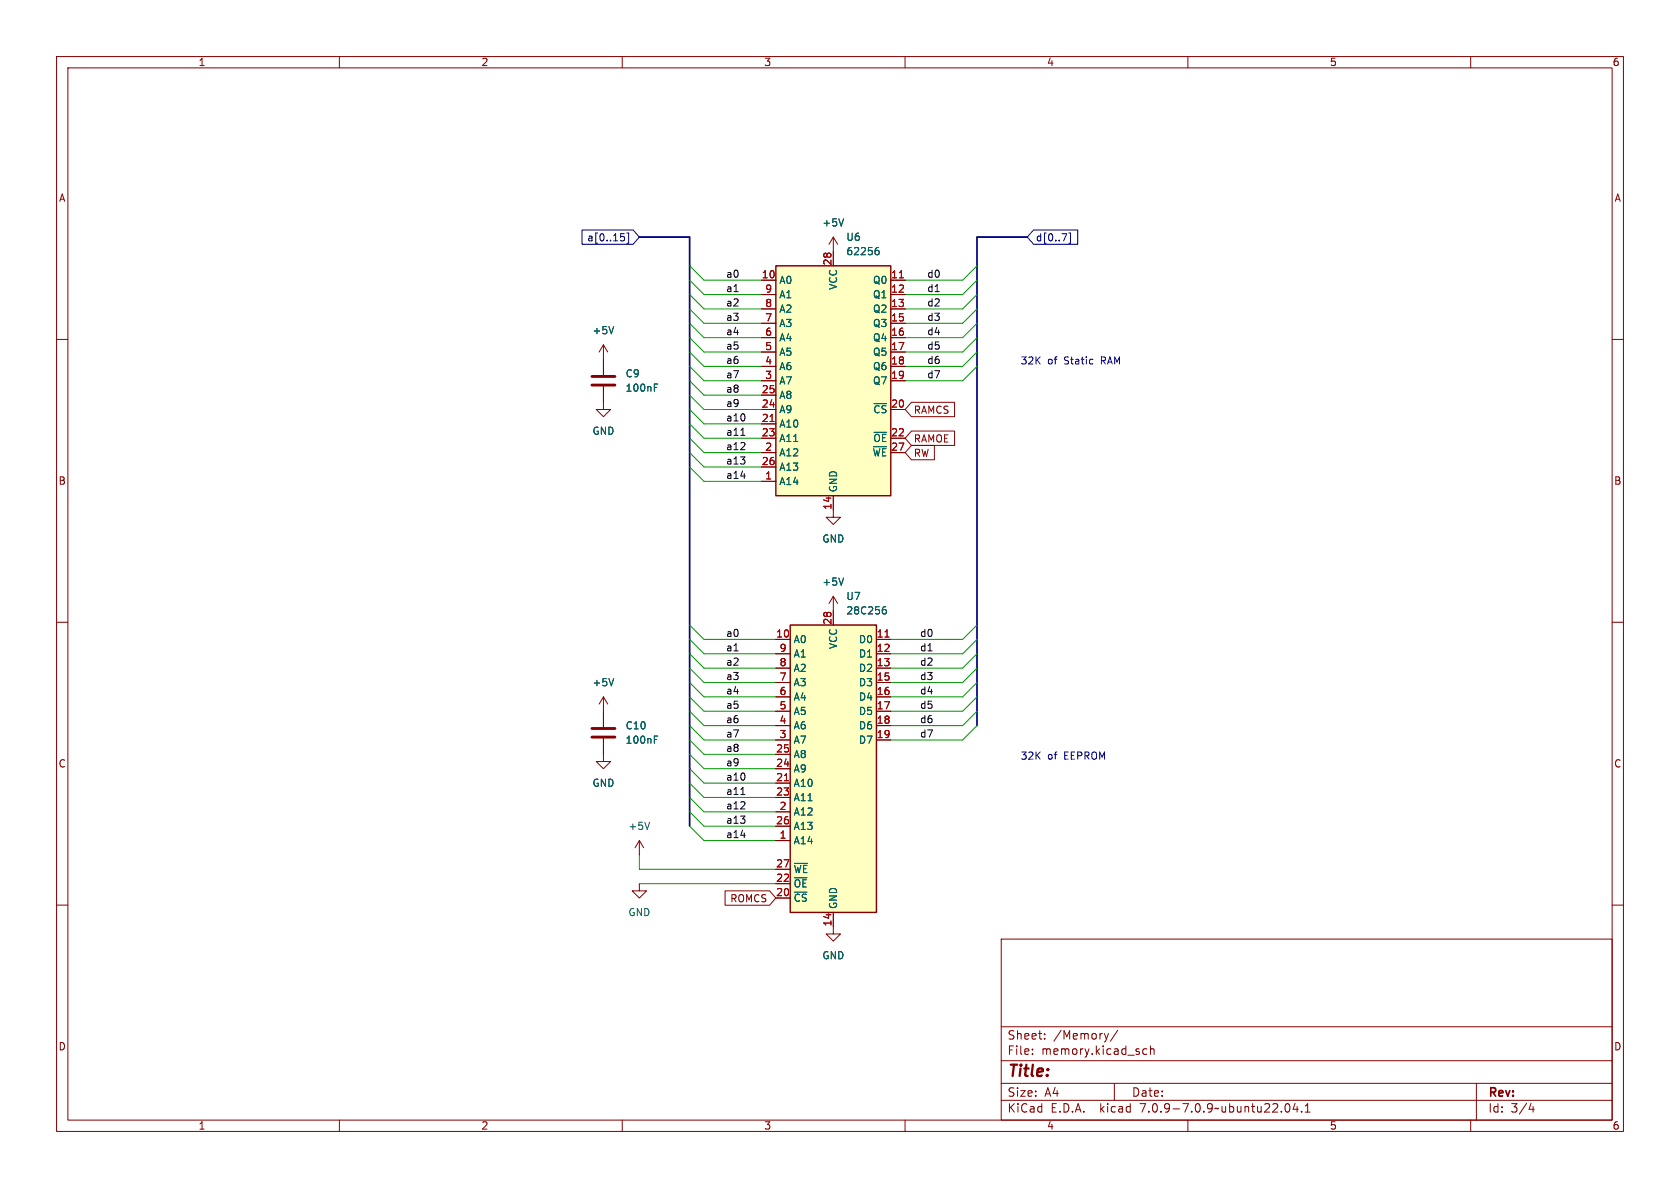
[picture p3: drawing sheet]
<svg xmlns="http://www.w3.org/2000/svg" width="297mm" height="210mm" viewBox="0 0 297 210" stroke-linecap="round" stroke-linejoin="round" font-family="sans-serif">
<g fill="none" stroke="#840000" stroke-width=".18">
<path d="M10 10h277v190h-277zM12 12h273v186h-273zM60 10v2M110 10v2M160 10v2M210 10v2M260 10v2M10 60h2M134.6 49.5h2.6M134.6 52.1h2.6M134.6 54.6h2.6M134.6 57.2h2.6"/>
<path d="M134.6 59.7h2.6M147.3 41.9v5.1M147.3 41.9l-.7 1.3M147.3 41.9l.8 1.3M157.5 49.5h2.5M157.5 52.1h2.5M157.5 54.6h2.5M157.5 57.2h2.5M157.5 59.7h2.5M285 60h2M106.7 68.3v4.1h1.2l-1.2 1.3-1.3-1.3h1.3M106.7 61v5.3"/>
<path d="M106.7 61l-.8 1.2M106.7 61l.7 1.2M134.6 62.2h2.6M134.6 64.8h2.6M134.6 67.3h2.6M134.6 72.4h2.6M134.6 74.9h2.6M134.6 77.5h2.6M134.6 69.9h2.6M157.5 62.2h2.5M157.5 64.8h2.5M157.5 67.3h2.5"/>
<path d="M157.5 72.4h2.5M157.5 77.5h2.5M161.1 71.1h7.7v2.6h-7.7l-1.1-1.3zM161.1 78.7h4.1v2.6h-4.1l-1.1-1.3zM161.1 76.2h7.7v2.5h-7.7l-1.1-1.2zM134.6 85.1h2.6M134.6 80h2.6M134.6 82.6h2.6M147.3 87.6v3.8h1.3l-1.3 1.3-1.3-1.3h1.3M157.5 80h2.5M10 110h2M137.2 113h2.5"/>
<path d="M137.2 115.6h2.5M137.2 118.1h2.5M147.3 105.4v5.1M147.3 105.4l-.7 1.3M147.3 105.4l.8 1.3M154.9 113h2.6M154.9 115.6h2.6M154.9 118.1h2.6M285 110h2M106.7 130.6v4h1.2l-1.2 1.3-1.3-1.3h1.3M106.7 123.2v5.3M106.7 123.2l-.8 1.3"/>
<path d="M106.7 123.2l.7 1.3M137.2 120.7h2.5M137.2 123.2h2.5M137.2 125.7h2.5M137.2 128.3h2.5M137.2 130.8h2.5M137.2 138.4h2.5M137.2 135.9h2.5M137.2 133.4h2.5M154.9 120.7h2.6M154.9 123.2h2.6M154.9 125.7h2.6"/>
<path d="M154.9 128.3h2.6M154.9 130.8h2.6M10 160h2M113 156.2v1.3h1.3l-1.3 1.3-1.2-1.3h1.2M113 148.6l-.7 1.3M113 148.6v2.5M113 148.6l.8 1.3M128.2 157.5h7.8l1.2 1.3-1.2 1.2h-7.8zM137.2 148.6h2.5M137.2 143.5h2.5M137.2 158.8h2.5M137.2 156.2h2.5"/>
<path d="M137.2 141h2.5M137.2 146.1h2.5M137.2 153.7h2.5M285 160h2M147.3 161.3v3.8h1.3l-1.3 1.3-1.3-1.3h1.3M177 166h108v32h-108zM60 198v2M110 198v2M160 198v2M177 194.5h108M177 191.5h108M177 187.5h108"/>
<path d="M177 181.5h108M182.5 186.3v.1M182.5 185.5v.1M184.7 183.6v.1M184.7 182.8v.1M196 182.7l-.4 1M197 191.5v3M197.6 182.1l-1.3 2M202 186.1l.3 .3 .4-.1M202.7 185.5l-.4-.1-.3 .3M203.4 185.5l.2-.1 .4 .1v.9M203.4 184.9v1.5"/>
<path d="M210 198v2M227.3 195.2l.2-.1a.81 .81 0 0 1 .6 .6 .81 .81 0 0 1-.3 .8l-.1 .1a.81 .81 0 0 1-.4-1.4zM229 195l-.4 1.1h.9M229.3 195.6v1M230.1 196.5v.1M230.7 196.6h.9M230.7 195.5l.5-.4v1.5M260 198v2M261 191.5v6.5M270.7 195l-.4 1.1h.9M271 195.6v1"/>
</g>
<g fill="none" stroke="#006464" stroke-width=".18">
<path d="M149.1 38.7l-.4 1.2M108.5 57.7l-.4 1.3M154.9 44.2l.4 .1 .1 .2v.4l-.5 .1M155.3 43.8h-.4M115.7 68.5h.4M115.7 67.9h.6M108.5 120l-.4 1.2M149.1 102.2l-.4 1.2M156.2 107.7l.4 .1 .1 .2-.1 .4-.4 .1M156.6 107.3h-.4M115.7 130.7h.4M115.7 130.1h.6"/>
<path d="M114.8 145.4l-.4 1.2M140.4 152.6h2.4"/>
</g>
<g fill="#ffffc2" stroke="#ffffc2" stroke-width=".18">
<path d="M137.2 47h20.3v40.6h-20.3z"/>
<path d="M139.7 110.5h15.2v50.8h-15.2z"/>
</g>
<path d="M137.2 47h20.3v40.6h-20.3zM139.7 110.5h15.2v50.8h-15.2z" fill="none" stroke="#840000" stroke-width=".25"/>
<path d="M159 49.1h.7M136.1 74.5h.8M156.5 112.6h.7M138.7 138h.7" fill="none" stroke="#a90000" stroke-width=".18"/>
<path d="M104.6 68.1h4.1M104.6 66.5h4.1M104.6 130.3h4.1M104.6 128.8h4.1" fill="none" stroke="#840000" stroke-width=".51"/>
<path d="M102.9 40.6h9l1.1 1.3-1.1 1.3h-9zM109.7 41.3h.7M109.9 41.8h.3l.2 .2v.5l-.5 .1M110.8 41.2h.3v1.8h-.3M182.7 40.6h7.8v2.6h-7.8l-1.1-1.3zM187.7 41.3h.9l-.6 1.3M188.9 41.2h.3v1.8h-.3" fill="none" stroke="#000084" stroke-width=".18"/>
<path d="M131 77h.7M131 140.5h.7" fill="none" stroke="#0f0f0f" stroke-width=".18"/>
<path d="M113 41.9h8.9v104.2M181.6 41.9h-8.9v86.4" fill="none" stroke="#000084" stroke-width=".3"/>
<g fill="none" stroke="#009600" stroke-width=".18">
<path d="M121.9 52.1l2.6 2.5h10.1M121.9 47l2.6 2.5h10.1M121.9 57.2l2.6 2.5h10.1M121.9 59.7l2.6 2.5h10.1M121.9 54.6l2.6 2.6h10.1M121.9 49.5l2.6 2.6h10.1M172.7 52.1l-2.5 2.5h-10.2M172.7 47l-2.5 2.5h-10.2M172.7 57.2l-2.5 2.5h-10.2M172.7 59.7l-2.5 2.5h-10.2M172.7 54.6l-2.5 2.6h-10.2M172.7 49.5l-2.5 2.6h-10.2"/>
<path d="M121.9 62.2l2.6 2.6h10.1M121.9 74.9l2.6 2.6h10.1M121.9 77.5l2.6 2.5h10.1M121.9 69.9l2.6 2.5h10.1M121.9 64.8l2.6 2.5h10.1M121.9 72.4l2.6 2.5h10.1M121.9 67.3l2.6 2.6h10.1M172.7 62.2l-2.5 2.6h-10.2M172.7 64.8l-2.5 2.5h-10.2M121.9 82.6l2.6 2.5h10.1M121.9 80l2.6 2.6h10.1M121.9 110.5l2.6 2.5h12.7"/>
<path d="M121.9 115.6l2.6 2.5h12.7M121.9 113l2.6 2.6h12.7M121.9 118.1l2.6 2.6h12.7M172.7 110.5l-2.5 2.5h-12.7M172.7 115.6l-2.5 2.5h-12.7M172.7 113l-2.5 2.6h-12.7M172.7 118.1l-2.5 2.6h-12.7M121.9 138.4l2.6 2.6h12.7M121.9 135.9l2.6 2.5h12.7M121.9 133.4l2.6 2.5h12.7M121.9 120.7l2.6 2.5h12.7M121.9 123.2l2.6 2.5h12.7"/>
<path d="M121.9 125.7l2.6 2.6h12.7M121.9 128.3l2.6 2.5h12.7M121.9 130.8l2.6 2.6h12.7M172.7 120.7l-2.5 2.5h-12.7M172.7 123.2l-2.5 2.5h-12.7M172.7 125.7l-2.5 2.6h-12.7M172.7 128.3l-2.5 2.5h-12.7M113 156.2h24.2M113 151.1v2.6h24.2M121.9 146.1l2.6 2.5h12.7M121.9 143.5l2.6 2.6h12.7M121.9 141l2.6 2.5h12.7"/>
</g>
<text font-size="2.8" fill="#840000" x="178" y="190.9">Title:</text>
<g font-size="2.1" fill="#840000">
<text x="178" y="184">Sheet:</text>
<text x="186.2" y="184">/Memory/</text>
<text x="178" y="186.7">File:</text>
<text x="184.1" y="186.7">memory.kicad_sch</text>
<text x="178" y="196.9">KiCad</text>
<text x="178" y="194.1">Size:</text>
<text x="184.7" y="194.1">A4</text>
<text x="185.7" y="196.9">E.D.A.</text>
<text x="194.6" y="196.9">kicad</text>
<text x="200" y="194.1">Date:</text>
<text x="201.8" y="196.9">7.0.9-7.0.9~ubuntu22.04.1</text>
<text x="263" y="194.3">Rev:</text>
<text x="263" y="196.9">Id:</text>
<text x="267.1" y="196.9">3/4</text>
</g>
<g font-size="1.8" fill="#840000">
<text x="35" y="11.9">1</text>
<text x="85" y="11.9">2</text>
<text x="135" y="11.9">3</text>
<text x="185" y="11.9">4</text>
<text x="235" y="11.9">5</text>
<text x="285" y="11.9">6</text>
<text x="10.3" y="35.9">A</text>
<text x="285.3" y="35.9">A</text>
<text x="161.4" y="73.3">RAMCS</text>
<text x="161.4" y="81">RW</text>
<text x="161.4" y="78.4">RAMOE</text>
<text x="10.3" y="85.9">B</text>
<text x="285.3" y="85.9">B</text>
<text x="10.3" y="135.9">C</text>
<text x="285.3" y="135.9">C</text>
<text x="129" y="159.7">ROMCS</text>
<text x="10.3" y="185.9">D</text>
<text x="285.3" y="185.9">D</text>
<text x="35" y="199.9">1</text>
<text x="85" y="199.9">2</text>
<text x="135" y="199.9">3</text>
<text x="185" y="199.9">4</text>
<text x="235" y="199.9">5</text>
<text x="285" y="199.9">6</text>
</g>
<g font-size="1.8" fill="#006464">
<text x="145.3" y="40.2">+5V</text>
<text x="149.5" y="42.8">U6</text>
<text x="149.5" y="45.3">62256</text>
<text x="137.7" y="50.4">A0</text>
<text x="137.7" y="52.9">A1</text>
<text x="148.2" y="51.3" transform="rotate(-90 148.2 51.3)">VCC</text>
<text x="154.2" y="50.4">Q0</text>
<text x="154.2" y="52.9">Q1</text>
<text x="104.6" y="59.3">+5V</text>
<text x="137.7" y="58">A3</text>
<text x="137.7" y="55.5">A2</text>
<text x="154.2" y="55.5">Q2</text>
<text x="154.2" y="58">Q3</text>
<text x="137.7" y="65.6">A6</text>
<text x="137.7" y="63.1">A5</text>
<text x="137.7" y="60.6">A4</text>
<text x="154.2" y="60.6">Q4</text>
<text x="154.2" y="63.1">Q5</text>
<text x="154.2" y="65.6">Q6</text>
<text x="110.5" y="66.9">C9</text>
<text x="110.5" y="69.4">100nF</text>
<text x="137.7" y="70.7">A8</text>
<text x="137.7" y="68.2">A7</text>
<text x="154.2" y="68.2">Q7</text>
<text x="104.6" y="77.1">GND</text>
<text x="137.7" y="75.8">A10</text>
<text x="137.7" y="73.3">A9</text>
<text x="154.3" y="73.3">~{CS}</text>
<text x="137.7" y="80.9">A12</text>
<text x="137.7" y="78.3">A11</text>
<text x="137.7" y="83.4">A13</text>
<text x="154.2" y="80.9">~{WE}</text>
<text x="154.3" y="78.3">~{OE}</text>
<text x="137.7" y="86">A14</text>
<text x="148.2" y="87.1" transform="rotate(-90 148.2 87.1)">GND</text>
<text x="145.3" y="96.1">GND</text>
<text x="145.3" y="103.7">+5V</text>
<text x="149.5" y="106.3">U7</text>
<text x="140.2" y="113.9">A0</text>
<text x="149.5" y="108.8">28C256</text>
<text x="151.7" y="113.9">D0</text>
<text x="140.2" y="119">A2</text>
<text x="140.2" y="116.4">A1</text>
<text x="148.2" y="114.8" transform="rotate(-90 148.2 114.8)">VCC</text>
<text x="151.7" y="116.4">D1</text>
<text x="151.7" y="119">D2</text>
<text x="104.6" y="121.5">+5V</text>
<text x="140.2" y="124.1">A4</text>
<text x="140.2" y="121.5">A3</text>
<text x="151.7" y="121.5">D3</text>
<text x="151.7" y="124.1">D4</text>
<text x="110.5" y="131.7">100nF</text>
<text x="110.5" y="129.1">C10</text>
<text x="140.2" y="131.7">A7</text>
<text x="140.2" y="129.1">A6</text>
<text x="140.2" y="126.6">A5</text>
<text x="151.7" y="126.6">D5</text>
<text x="151.7" y="129.1">D6</text>
<text x="151.7" y="131.7">D7</text>
<text x="140.2" y="136.8">A9</text>
<text x="140.2" y="134.2">A8</text>
<text x="104.6" y="139.3">GND</text>
<text x="140.2" y="139.3">A10</text>
<text x="140.2" y="141.8">A11</text>
<text x="111" y="146.9">+5V</text>
<text x="140.2" y="149.5">A14</text>
<text x="140.2" y="144.4">A12</text>
<text x="140.2" y="146.9">A13</text>
<text x="140.2" y="154.5">~{WE}</text>
<text x="140.2" y="159.6">~{CS}</text>
<text x="140.2" y="157.1">~{OE}</text>
<text x="148.2" y="160.8" transform="rotate(-90 148.2 160.8)">GND</text>
<text x="111" y="162.2">GND</text>
<text x="145.3" y="169.8">GND</text>
</g>
<g font-size="1.8" fill="#000084">
<text x="103.7" y="42.9">a[0..15]</text>
<text x="183" y="42.9">d[0..7]</text>
</g>
<g font-size="1.8" fill="#a90000">
<text x="147.1" y="47" transform="rotate(-90 147.1 47)">28</text>
<text x="134.6" y="49.3">10</text>
<text x="135.2" y="51.8">9</text>
<text x="157.4" y="49.3">11</text>
<text x="157.4" y="51.8">12</text>
<text x="135.2" y="59.4">6</text>
<text x="135.2" y="56.9">7</text>
<text x="135.2" y="54.4">8</text>
<text x="157.4" y="54.4">13</text>
<text x="157.4" y="56.9">15</text>
<text x="157.4" y="59.4">16</text>
<text x="135.2" y="64.5">4</text>
<text x="135.2" y="62">5</text>
<text x="157.4" y="62">17</text>
<text x="157.4" y="64.5">18</text>
<text x="134.6" y="69.6">25</text>
<text x="135.2" y="67.1">3</text>
<text x="157.4" y="67.1">19</text>
<text x="134.6" y="74.7">21</text>
<text x="134.6" y="77.2">23</text>
<text x="134.6" y="72.1">24</text>
<text x="157.4" y="72.1">20</text>
<text x="157.4" y="77.2">22</text>
<text x="134.6" y="82.3">26</text>
<text x="135.2" y="79.8">2</text>
<text x="157.4" y="79.8">27</text>
<text x="135.2" y="84.8">1</text>
<text x="147.1" y="90.2" transform="rotate(-90 147.1 90.2)">14</text>
<text x="137.1" y="112.8">10</text>
<text x="147.1" y="110.5" transform="rotate(-90 147.1 110.5)">28</text>
<text x="154.9" y="112.8">11</text>
<text x="137.7" y="117.9">8</text>
<text x="137.7" y="115.3">9</text>
<text x="154.9" y="115.3">12</text>
<text x="154.9" y="117.9">13</text>
<text x="137.7" y="125.5">5</text>
<text x="137.7" y="122.9">6</text>
<text x="137.7" y="120.4">7</text>
<text x="154.9" y="120.4">15</text>
<text x="154.9" y="122.9">16</text>
<text x="154.9" y="125.5">17</text>
<text x="137.7" y="130.6">3</text>
<text x="137.7" y="128">4</text>
<text x="154.9" y="128">18</text>
<text x="154.9" y="130.6">19</text>
<text x="137.1" y="135.6">24</text>
<text x="137.1" y="133.1">25</text>
<text x="137.1" y="138.2">21</text>
<text x="137.1" y="140.7">23</text>
<text x="137.7" y="143.3">2</text>
<text x="137.1" y="145.8">26</text>
<text x="137.7" y="148.3">1</text>
<text x="137.1" y="156">22</text>
<text x="137.1" y="153.4">27</text>
<text x="137.1" y="158.5">20</text>
<text x="147.1" y="163.9" transform="rotate(-90 147.1 163.9)">14</text>
</g>
<g font-size="1.8" fill="#0f0f0f">
<text x="128.3" y="49.2">a0</text>
<text x="128.3" y="51.7">a1</text>
<text x="163.8" y="51.7">d1</text>
<text x="163.8" y="49.2">d0</text>
<text x="128.3" y="54.3">a2</text>
<text x="128.3" y="56.8">a3</text>
<text x="128.3" y="59.3">a4</text>
<text x="163.8" y="59.3">d4</text>
<text x="163.8" y="56.8">d3</text>
<text x="163.8" y="54.3">d2</text>
<text x="128.3" y="61.9">a5</text>
<text x="128.3" y="64.4">a6</text>
<text x="163.8" y="61.9">d5</text>
<text x="163.8" y="64.4">d6</text>
<text x="128.3" y="67">a7</text>
<text x="128.3" y="69.5">a8</text>
<text x="163.8" y="67">d7</text>
<text x="128.3" y="72">a9</text>
<text x="128.3" y="74.6">a10</text>
<text x="128.3" y="77.1">a11</text>
<text x="128.3" y="82.2">a13</text>
<text x="128.3" y="79.7">a12</text>
<text x="128.3" y="84.7">a14</text>
<text x="128.3" y="112.7">a0</text>
<text x="162.6" y="112.7">d0</text>
<text x="128.3" y="117.8">a2</text>
<text x="128.3" y="115.2">a1</text>
<text x="162.6" y="115.2">d1</text>
<text x="162.6" y="117.8">d2</text>
<text x="128.3" y="125.4">a5</text>
<text x="128.3" y="122.8">a4</text>
<text x="128.3" y="120.3">a3</text>
<text x="162.6" y="125.4">d5</text>
<text x="162.6" y="122.8">d4</text>
<text x="162.6" y="120.3">d3</text>
<text x="128.3" y="127.9">a6</text>
<text x="128.3" y="130.5">a7</text>
<text x="162.6" y="127.9">d6</text>
<text x="162.6" y="130.5">d7</text>
<text x="128.3" y="133">a8</text>
<text x="128.3" y="135.5">a9</text>
<text x="128.3" y="138.1">a10</text>
<text x="128.3" y="140.6">a11</text>
<text x="128.3" y="143.2">a12</text>
<text x="128.3" y="145.7">a13</text>
<text x="128.3" y="148.2">a14</text>
</g>
<g font-size="1.8" fill="#0000c2">
<text x="180.3" y="64.5">32K</text>
<text x="185.2" y="64.5">of</text>
<text x="188.2" y="64.5">Static</text>
<text x="194.9" y="64.5">RAM</text>
<text x="180.3" y="134.4">32K</text>
<text x="185.2" y="134.4">of</text>
<text x="188.2" y="134.4">EEPROM</text>
</g>
</svg>
